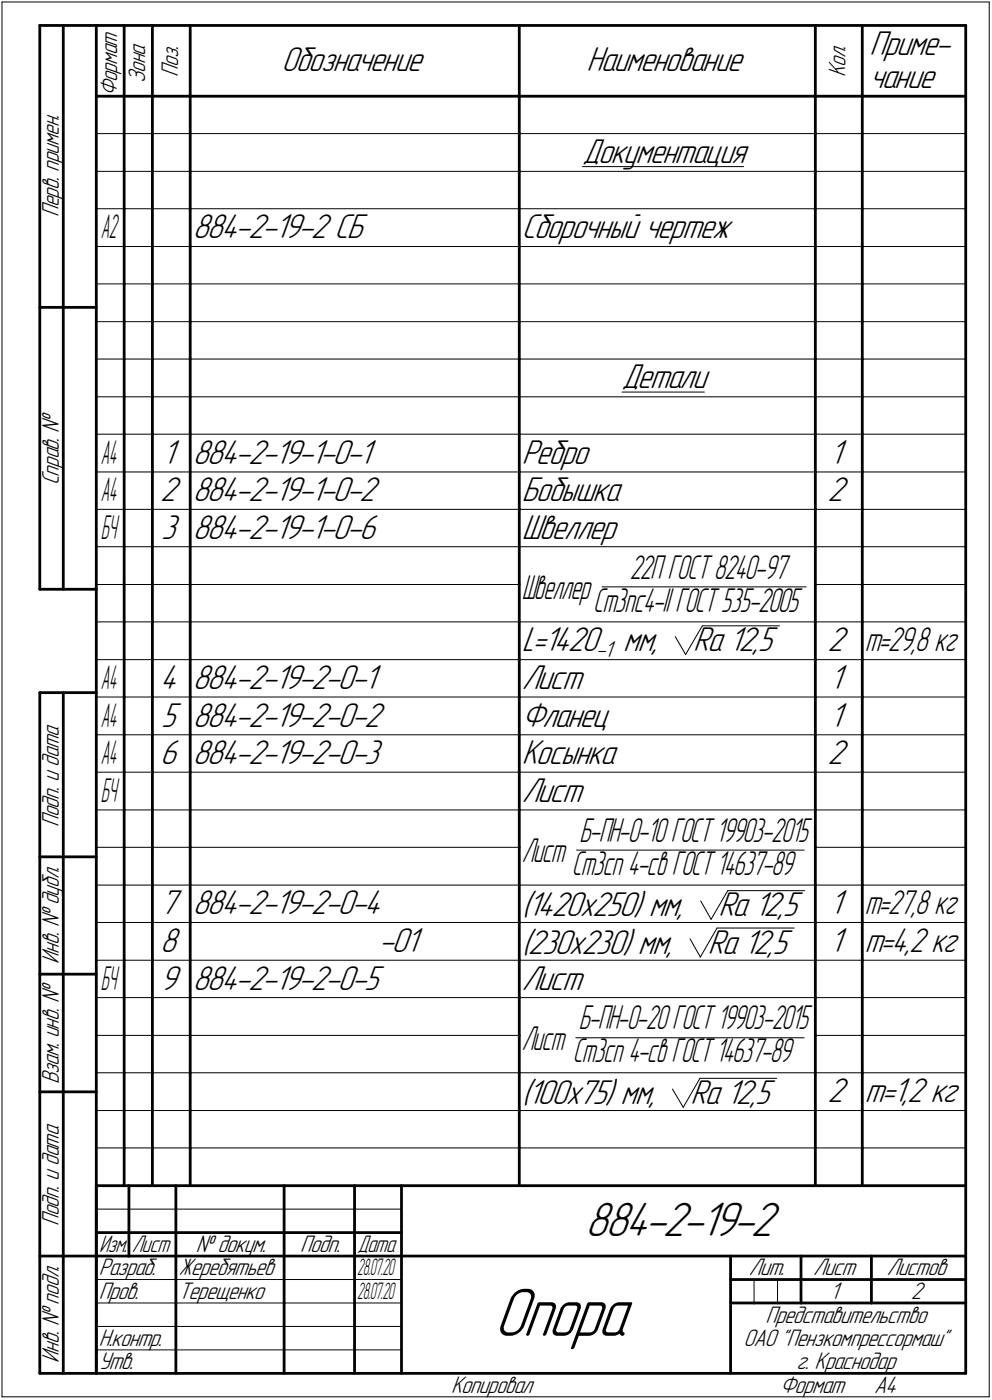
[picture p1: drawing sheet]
<svg xmlns="http://www.w3.org/2000/svg" width="211mm" height="298mm" viewBox="0 0 211 298" stroke-linecap="round" stroke-linejoin="round" font-family="sans-serif">
<g fill="none" stroke="#000" stroke-width=".21">
<path d="M.4 .4h210.1zM.4 .4v297zM210.5 .4v297zM20.5 28.4h5.9zM20.5 36.5h5.9zM26.4 28.4h6zM26.4 36.5h6zM32.4 28.4h8.1zM32.4 36.5h8.1zM40.5 28.4h70zM40.5 36.5h70zM110.5 28.4h63z"/>
<path d="M110.5 36.5h63zM124 35.5h34.2zM173.5 28.4h10zM173.5 36.5h10zM183.5 28.4h22zM183.5 36.5h22zM20.5 44.4h5.9zM20.5 52.5h5.9zM26.4 44.4h6zM26.4 52.5h6zM32.4 44.4h8.1zM32.4 52.5h8.1z"/>
<path d="M40.5 44.4h70zM40.5 52.5h70zM110.5 44.4h63zM110.5 52.5h63zM173.5 44.4h10zM173.5 52.5h10zM183.5 44.4h22zM183.5 52.5h22zM20.5 60.5h5.9zM20.5 68.5h5.9zM20.5 76.5h5.9zM26.4 60.5h6z"/>
<path d="M26.4 68.5h6zM26.4 76.5h6zM32.4 60.5h8.1zM32.4 68.5h8.1zM32.4 76.5h8.1zM40.5 60.5h70zM40.5 68.5h70zM40.5 76.5h70zM110.5 60.5h63zM110.5 68.5h63zM110.5 76.5h63zM173.5 60.5h10z"/>
<path d="M173.5 68.5h10zM173.5 76.5h10zM183.5 60.5h22zM183.5 68.5h22zM183.5 76.5h22zM20.5 84.5h5.9zM20.5 92.5h5.9zM26.4 84.5h6zM26.4 92.5h6zM32.4 84.5h8.1zM32.4 92.5h8.1zM40.5 84.5h70z"/>
<path d="M40.5 92.5h70zM110.5 84.5h63zM110.5 92.5h63zM132.3 83.5h17.6zM173.5 84.5h10zM173.5 92.5h10zM183.5 84.5h22zM183.5 92.5h22zM20.5 100.5h5.9zM20.5 108.5h5.9zM20.5 116.4h5.9zM26.4 100.5h6z"/>
<path d="M26.4 108.5h6zM26.4 116.4h6zM32.4 100.5h8.1zM32.4 108.5h8.1zM32.4 116.4h8.1zM40.5 100.5h70zM40.5 108.5h70zM40.5 116.4h70zM110.5 100.5h63zM110.5 108.5h63zM110.5 116.4h63zM173.5 100.5h10z"/>
<path d="M173.5 108.5h10zM173.5 116.4h10zM183.5 100.5h22zM183.5 108.5h22zM183.5 116.4h22zM20.5 124.5h5.9zM20.5 132.4h5.9zM26.4 124.5h6zM26.4 132.4h6zM32.4 124.5h8.1zM32.4 132.4h8.1zM40.5 124.5h70z"/>
<path d="M40.5 132.4h70zM110.5 132.4h63zM128.1 125h43.4zM143.7 135.6l2.2 3.8zM149.4 133.3l-3.5 6.1zM149.4 133.3h16.5zM173.5 124.5h10zM173.5 132.4h10zM183.5 124.5h22zM183.5 132.4h22zM20.5 140.5h5.9zM20.5 148.4h5.9z"/>
<path d="M20.5 156.5h5.9zM26.4 140.5h6zM26.4 148.4h6zM26.4 156.5h6zM32.4 140.5h8.1zM32.4 148.4h8.1zM32.4 156.5h8.1zM40.5 140.5h70zM40.5 148.4h70zM40.5 156.5h70zM110.5 140.5h63zM110.5 148.4h63z"/>
<path d="M110.5 156.5h63zM173.5 140.5h10zM173.5 148.4h10zM173.5 156.5h10zM183.5 140.5h22zM183.5 148.4h22zM183.5 156.5h22zM20.5 164.4h5.9zM20.5 172.5h5.9zM26.4 164.4h6zM26.4 172.5h6zM32.4 164.4h8.1z"/>
<path d="M32.4 172.5h8.1zM40.5 164.4h70zM40.5 172.5h70zM110.5 164.4h63zM110.5 172.5h63zM173.5 164.4h10zM173.5 172.5h10zM183.5 164.4h22zM183.5 172.5h22zM20.5 180.4h5.9zM20.5 188.5h5.9zM20.5 196.4h5.9z"/>
<path d="M26.4 180.4h6zM26.4 188.5h6zM26.4 196.4h6zM32.4 180.4h8.1zM32.4 188.5h8.1zM32.4 196.4h8.1zM40.5 180.4h70zM40.5 188.5h70zM40.5 196.4h70zM110.5 188.5h63zM110.5 196.4h63zM122.7 181h48.4z"/>
<path d="M146.8 199.9l2.2 3.9zM149.1 191.9l2.2 3.8zM152.6 197.6l-3.6 6.2zM152.6 197.6h16.4zM154.9 189.7l-3.6 6zM154.9 189.7h16.3zM173.5 180.4h10zM173.5 188.5h10zM173.5 196.4h10zM183.5 180.4h22zM183.5 188.5h22zM183.5 196.4h22z"/>
<path d="M20.5 204.5h5.9zM20.5 212.4h5.9zM26.4 204.5h6zM26.4 212.4h6zM32.4 204.5h8.1zM32.4 212.4h8.1zM40.5 204.5h70zM40.5 212.4h70zM110.5 204.5h63zM110.5 212.4h63zM173.5 204.5h10zM173.5 212.4h10z"/>
<path d="M183.5 204.5h22zM183.5 212.4h22zM20.5 220.5h5.9zM20.5 228.4h5.9zM20.5 236.5h5.9zM26.4 220.5h6zM26.4 228.4h6zM26.4 236.5h6zM32.4 220.5h8.1zM32.4 228.4h8.1zM32.4 236.5h8.1zM40.5 220.5h70z"/>
<path d="M40.5 228.4h70zM40.5 236.5h70zM110.5 228.4h63zM110.5 236.5h63zM122.5 221h48.6zM143.1 231.9l2.3 3.9zM148.9 229.6l-3.5 6.2zM148.9 229.6h16.4zM173.5 220.5h10zM173.5 228.4h10zM173.5 236.5h10zM183.5 220.5h22z"/>
<path d="M183.5 228.4h22zM183.5 236.5h22zM20.5 257.5h64.9zM20.5 244.4h5.9zM26.4 244.4h6zM32.4 244.4h8.1zM40.5 244.4h70zM110.5 244.4h63zM173.5 244.4h10zM183.5 244.4h22zM20.5 272.5h16.9zM20.5 277.5h16.9z"/>
<path d="M37.4 272.5h23.1zM37.4 277.5h23.1zM60.5 272.5h14.9zM60.5 277.5h14.9zM75.4 272.5h10zM75.4 277.5h10zM160.4 272.5v5zM165.4 272.5v5zM.4 297.4h210.1zM20.5 282.4h64.9zM20.5 287.4h64.9z"/>
</g>
<g fill="none" stroke="#000" stroke-width=".59">
<path d="M8.5 5.4v120.1zM8.5 5.4h12zM13.5 5.4v120.1zM20.5 5.4h185zM20.5 5.4v287zM26.4 5.4v15.1zM32.4 5.4v15.1zM40.5 5.4v15.1zM110.5 5.4v15.1zM173.5 5.4v15.1zM183.5 5.4v15.1zM205.5 5.4v287z"/>
<path d="M20.5 20.5h185zM26.4 20.5v7.9zM26.4 28.4v8.1zM26.4 36.5v7.9zM32.4 20.5v7.9zM32.4 28.4v8.1zM32.4 36.5v7.9zM40.5 20.5v7.9zM40.5 28.4v8.1zM40.5 36.5v7.9zM110.5 20.5v7.9zM110.5 28.4v8.1z"/>
<path d="M110.5 36.5v7.9zM173.5 20.5v7.9zM173.5 28.4v8.1zM173.5 36.5v7.9zM183.5 20.5v7.9zM183.5 28.4v8.1zM183.5 36.5v7.9zM26.4 44.4v8.1zM26.4 52.5v8zM32.4 44.4v8.1zM32.4 52.5v8zM40.5 44.4v8.1z"/>
<path d="M40.5 52.5v8zM110.5 44.4v8.1zM110.5 52.5v8zM173.5 44.4v8.1zM173.5 52.5v8zM183.5 44.4v8.1zM183.5 52.5v8zM8.5 65.4h12zM26.4 60.5v8zM26.4 68.5v8zM26.4 76.5v8zM32.4 60.5v8z"/>
<path d="M32.4 68.5v8zM32.4 76.5v8zM40.5 60.5v8zM40.5 68.5v8zM40.5 76.5v8zM110.5 60.5v8zM110.5 68.5v8zM110.5 76.5v8zM173.5 60.5v8zM173.5 68.5v8zM173.5 76.5v8zM183.5 60.5v8z"/>
<path d="M183.5 68.5v8zM183.5 76.5v8zM26.4 84.5v8zM26.4 92.5v8zM32.4 84.5v8zM32.4 92.5v8zM40.5 84.5v8zM40.5 92.5v8zM110.5 84.5v8zM110.5 92.5v8zM173.5 84.5v8zM173.5 92.5v8z"/>
<path d="M183.5 84.5v8zM183.5 92.5v8zM26.4 100.5v8zM26.4 108.5v7.9zM26.4 116.4v8.1zM32.4 100.5v8zM32.4 108.5v7.9zM32.4 116.4v8.1zM40.5 100.5v8zM40.5 108.5v7.9zM40.5 116.4v8.1zM110.5 100.5v8z"/>
<path d="M110.5 108.5v7.9zM110.5 116.4v8.1zM173.5 100.5v8zM173.5 108.5v7.9zM173.5 116.4v8.1zM183.5 100.5v8zM183.5 108.5v7.9zM183.5 116.4v8.1zM8.5 125.5h12zM26.4 124.5v7.9zM26.4 132.4v8.1zM32.4 124.5v7.9z"/>
<path d="M32.4 132.4v8.1zM40.5 124.5v7.9zM40.5 132.4v8.1zM110.5 124.5v7.9zM110.5 132.4v8.1zM173.5 124.5v7.9zM173.5 132.4v8.1zM183.5 124.5v7.9zM183.5 132.4v8.1zM8.5 147.5v144.9zM8.5 147.5h12zM13.5 147.5v144.9z"/>
<path d="M26.4 140.5v7.9zM26.4 148.4v8.1zM26.4 156.5v7.9zM32.4 140.5v7.9zM32.4 148.4v8.1zM32.4 156.5v7.9zM40.5 140.5v7.9zM40.5 148.4v8.1zM40.5 156.5v7.9zM110.5 140.5v7.9zM110.5 148.4v8.1zM110.5 156.5v7.9z"/>
<path d="M173.5 140.5v7.9zM173.5 148.4v8.1zM173.5 156.5v7.9zM183.5 140.5v7.9zM183.5 148.4v8.1zM183.5 156.5v7.9zM26.4 164.4v8.1zM26.4 172.5v7.9zM32.4 164.4v8.1zM32.4 172.5v7.9zM40.5 164.4v8.1zM40.5 172.5v7.9z"/>
<path d="M110.5 164.4v8.1zM110.5 172.5v7.9zM173.5 164.4v8.1zM173.5 172.5v7.9zM183.5 164.4v8.1zM183.5 172.5v7.9zM8.5 182.5h12zM26.4 180.4v8.1zM26.4 188.5v7.9zM26.4 196.4v8.1zM32.4 180.4v8.1zM32.4 188.5v7.9z"/>
<path d="M32.4 196.4v8.1zM40.5 180.4v8.1zM40.5 188.5v7.9zM40.5 196.4v8.1zM110.5 180.4v8.1zM110.5 188.5v7.9zM110.5 196.4v8.1zM173.5 180.4v8.1zM173.5 188.5v7.9zM173.5 196.4v8.1zM183.5 180.4v8.1zM183.5 188.5v7.9z"/>
<path d="M183.5 196.4v8.1zM8.5 207.4h12zM26.4 204.5v7.9zM26.4 212.4v8.1zM32.4 204.5v7.9zM32.4 212.4v8.1zM40.5 204.5v7.9zM40.5 212.4v8.1zM110.5 204.5v7.9zM110.5 212.4v8.1zM173.5 204.5v7.9zM173.5 212.4v8.1z"/>
<path d="M183.5 204.5v7.9zM183.5 212.4v8.1zM8.5 232.5h12zM26.4 220.5v7.9zM26.4 228.4v8.1zM26.4 236.5v7.9zM32.4 220.5v7.9zM32.4 228.4v8.1zM32.4 236.5v7.9zM40.5 220.5v7.9zM40.5 228.4v8.1zM40.5 236.5v7.9z"/>
<path d="M110.5 220.5v7.9zM110.5 228.4v8.1zM110.5 236.5v7.9zM173.5 220.5v7.9zM173.5 228.4v8.1zM173.5 236.5v7.9zM183.5 220.5v7.9zM183.5 228.4v8.1zM183.5 236.5v7.9zM20.5 252.5h185zM20.5 252.5v39.9zM26.4 244.4v8.1z"/>
<path d="M27.4 252.5v15zM32.4 244.4v8.1zM37.4 252.5v25zM40.5 244.4v8.1zM60.5 252.5v25zM75.4 252.5v25zM85.4 252.5v39.9zM110.5 244.4v8.1zM173.5 244.4v8.1zM183.5 244.4v8.1zM8.5 267.5h12zM20.5 262.5h6.9z"/>
<path d="M20.5 267.5h6.9zM27.4 262.5h10zM27.4 267.5h10zM37.4 277.5v14.9zM37.4 262.5h23.1zM37.4 267.5h23.1zM60.5 277.5v14.9zM60.5 262.5h14.9zM60.5 267.5h14.9zM75.4 277.5v14.9zM75.4 262.5h10zM75.4 267.5h10z"/>
<path d="M85.4 267.5h120.1zM155.4 267.5v24.9zM155.4 272.5h15zM155.4 277.5h5zM160.4 277.5h5zM165.4 277.5h5zM170.4 267.5v10zM170.4 272.5h35.1zM170.4 277.5h15zM185.4 267.5v10zM185.4 277.5h20.1zM8.5 292.4h12z"/>
<path d="M20.5 292.4h185z"/>
</g>
<text font-size="15.6" x="105.1" y="284.4">Опора</text>
<text font-size="10.9" x="124.5" y="263.1">884-2-19-2</text>
<g font-size="7.8">
<text x="185" y="11.7">Приме-</text>
<text x="59.9" y="15.2">Обозначение</text>
<text x="124.8" y="15.2">Наименование</text>
<text x="185" y="18.7">чание</text>
<text x="124" y="34.7">Документация</text>
<text x="41" y="50.7">884-2-19-2 СБ</text>
<text x="111" y="50.7">Сборочный чертеж</text>
<text x="132.3" y="82.7">Детали</text>
<text x="34.6" y="98.7">1</text>
<text x="41" y="98.7">884-2-19-1-0-1</text>
<text x="111" y="98.7">Ребро</text>
<text x="176.6" y="98.7">1</text>
<text x="34.1" y="106.7">2</text>
<text x="41" y="106.7">884-2-19-1-0-2</text>
<text x="111" y="106.7">Бобышка</text>
<text x="176.1" y="106.7">2</text>
<text x="34.3" y="114.7">3</text>
<text x="41" y="114.7">884-2-19-1-0-6</text>
<text x="111" y="114.7">Швеллер</text>
<text x="111" y="138.7">L=1420</text>
<text x="132.6" y="138.7">мм,</text>
<text x="147.5" y="138.7">Ra 12,5</text>
<text x="176.1" y="138.7">2</text>
<text x="34.1" y="146.7">4</text>
<text x="41" y="146.7">884-2-19-2-0-1</text>
<text x="111" y="146.7">Лист</text>
<text x="176.6" y="146.7">1</text>
<text x="34.3" y="154.7">5</text>
<text x="41" y="154.7">884-2-19-2-0-2</text>
<text x="111" y="154.7">Фланец</text>
<text x="176.6" y="154.7">1</text>
<text x="34.1" y="162.7">6</text>
<text x="41" y="162.7">884-2-19-2-0-3</text>
<text x="111" y="162.7">Косынка</text>
<text x="176.1" y="162.7">2</text>
<text x="111" y="170.7">Лист</text>
<text x="34.1" y="194.7">7</text>
<text x="41" y="194.7">884-2-19-2-0-4</text>
<text x="111" y="195.1">(</text>
<text x="112.3" y="195.1">1420х250) мм,</text>
<text x="152.9" y="195.1">Ra 12,5</text>
<text x="176.6" y="194.7">1</text>
<text x="34.1" y="202.7">8</text>
<text x="80.7" y="202.7">-01</text>
<text x="111" y="203.1">(</text>
<text x="112.3" y="203.1">230х230) мм,</text>
<text x="150.6" y="203.1">Ra 12,5</text>
<text x="176.6" y="202.7">1</text>
<text x="34.1" y="210.7">9</text>
<text x="41" y="210.7">884-2-19-2-0-5</text>
<text x="111" y="210.7">Лист</text>
<text x="111" y="235.1">(</text>
<text x="112.3" y="235.1">100х75) мм,</text>
<text x="146.9" y="235.1">Ra 12,5</text>
<text x="176.1" y="234.7">2</text>
<text x="184" y="234.7">т=1,2 кг</text>
</g>
<text font-size="7.7" x="184" y="202.7">т=4,2 кг</text>
<g font-size="7.6">
<text x="134" y="123.2">22П ГОСТ 8240-97</text>
<text x="111" y="127.5">Швеллер</text>
<text x="126.2" y="130.2">Ст3пс4-II ГОСТ535-2005</text>
<text x="184" y="138.7">т=29,8 кг</text>
<text x="123.3" y="179.2">Б-ПН-О-10ГОСТ19903-2015</text>
<text x="111" y="183.5">Лист</text>
<text x="121.6" y="186.2">Ст3сп 4-св ГОСТ14637-89</text>
<text x="184" y="194.7">т=27,8 кг</text>
<text x="123.2" y="219.2">Б-ПН-О-20ГОСТ19903-2015</text>
<text x="111" y="223.5">Лист</text>
<text x="121.9" y="226.2">Ст3сп 4-св ГОСТ14637-89</text>
</g>
<g font-size="7.4">
<text x="21.5" y="50.7">А2</text>
<text x="21.5" y="98.7">А4</text>
<text x="21.5" y="106.7">А4</text>
<text x="21.5" y="114.7">БЧ</text>
<text x="21.5" y="146.7">А4</text>
<text x="21.5" y="154.7">А4</text>
<text x="21.5" y="162.7">А4</text>
<text x="21.5" y="170.7">БЧ</text>
<text x="21.5" y="210.7">БЧ</text>
</g>
<g font-size="5.4">
<text x="30.9" y="17.7" transform="rotate(-90 30.9 17.7)">Зона</text>
<text x="37.9" y="16.4" transform="rotate(-90 37.9 16.4)">Поз.</text>
<text x="179.9" y="16.4" transform="rotate(-90 179.9 16.4)">Кол.</text>
<text x="24.9" y="20.5" transform="rotate(-90 24.9 20.5)">Формат</text>
<text x="12.6" y="46.3" transform="rotate(-90 12.6 46.3)">Перв. примен.</text>
<text x="12.6" y="103.4" transform="rotate(-90 12.6 103.4)">Справ. №</text>
<text x="12.6" y="176.1" transform="rotate(-90 12.6 176.1)">Подп. и дата</text>
<text x="12.6" y="205.2" transform="rotate(-90 12.6 205.2)">Инв. № дубл.</text>
<text x="12.6" y="230.9" transform="rotate(-90 12.6 230.9)">Взам. инв. №</text>
<text x="12.6" y="261.1" transform="rotate(-90 12.6 261.1)">Подп. и дата</text>
<text x="41.6" y="266.6">№ докум.</text>
<text x="63.9" y="266.6">Подп.</text>
<text x="21" y="271.6">Разраб.</text>
<text x="38" y="271.6">Жеребятьев</text>
<text x="159.3" y="271.6">Лит.</text>
<text x="173.1" y="271.6">Лист</text>
<text x="188.7" y="271.6">Листов</text>
<text x="21" y="276.6">Пров.</text>
<text x="38" y="276.6">Терещенко</text>
<text x="162.9" y="281.7">Представительство</text>
<text x="176.7" y="276.6">1</text>
<text x="193.8" y="276.6">2</text>
<text x="21" y="286.6">Н.контр.</text>
<text x="158.2" y="286.6">ОАО &quot;Пензкомпрессормаш&quot;</text>
<text x="12.6" y="290.2" transform="rotate(-90 12.6 290.2)">Инв. № подл.</text>
<text x="21" y="291.6">Утв.</text>
<text x="169.5" y="291.4">г. Краснодар</text>
<text x="96" y="296.6">Копировал</text>
<text x="166" y="296.6">Формат</text>
<text x="186" y="296.6">A4</text>
</g>
<g font-size="5.3">
<text x="21.1" y="266.6">Изм.</text>
<text x="28.1" y="266.6">Лист</text>
<text x="76.1" y="266.6">Дата</text>
</g>
<g font-size="5.2">
<text x="76" y="271.6">28.07.20</text>
<text x="76" y="276.6">28.07.20</text>
</g>
<text font-size="5.1" x="126.8" y="139.9">-1</text>
</svg>
